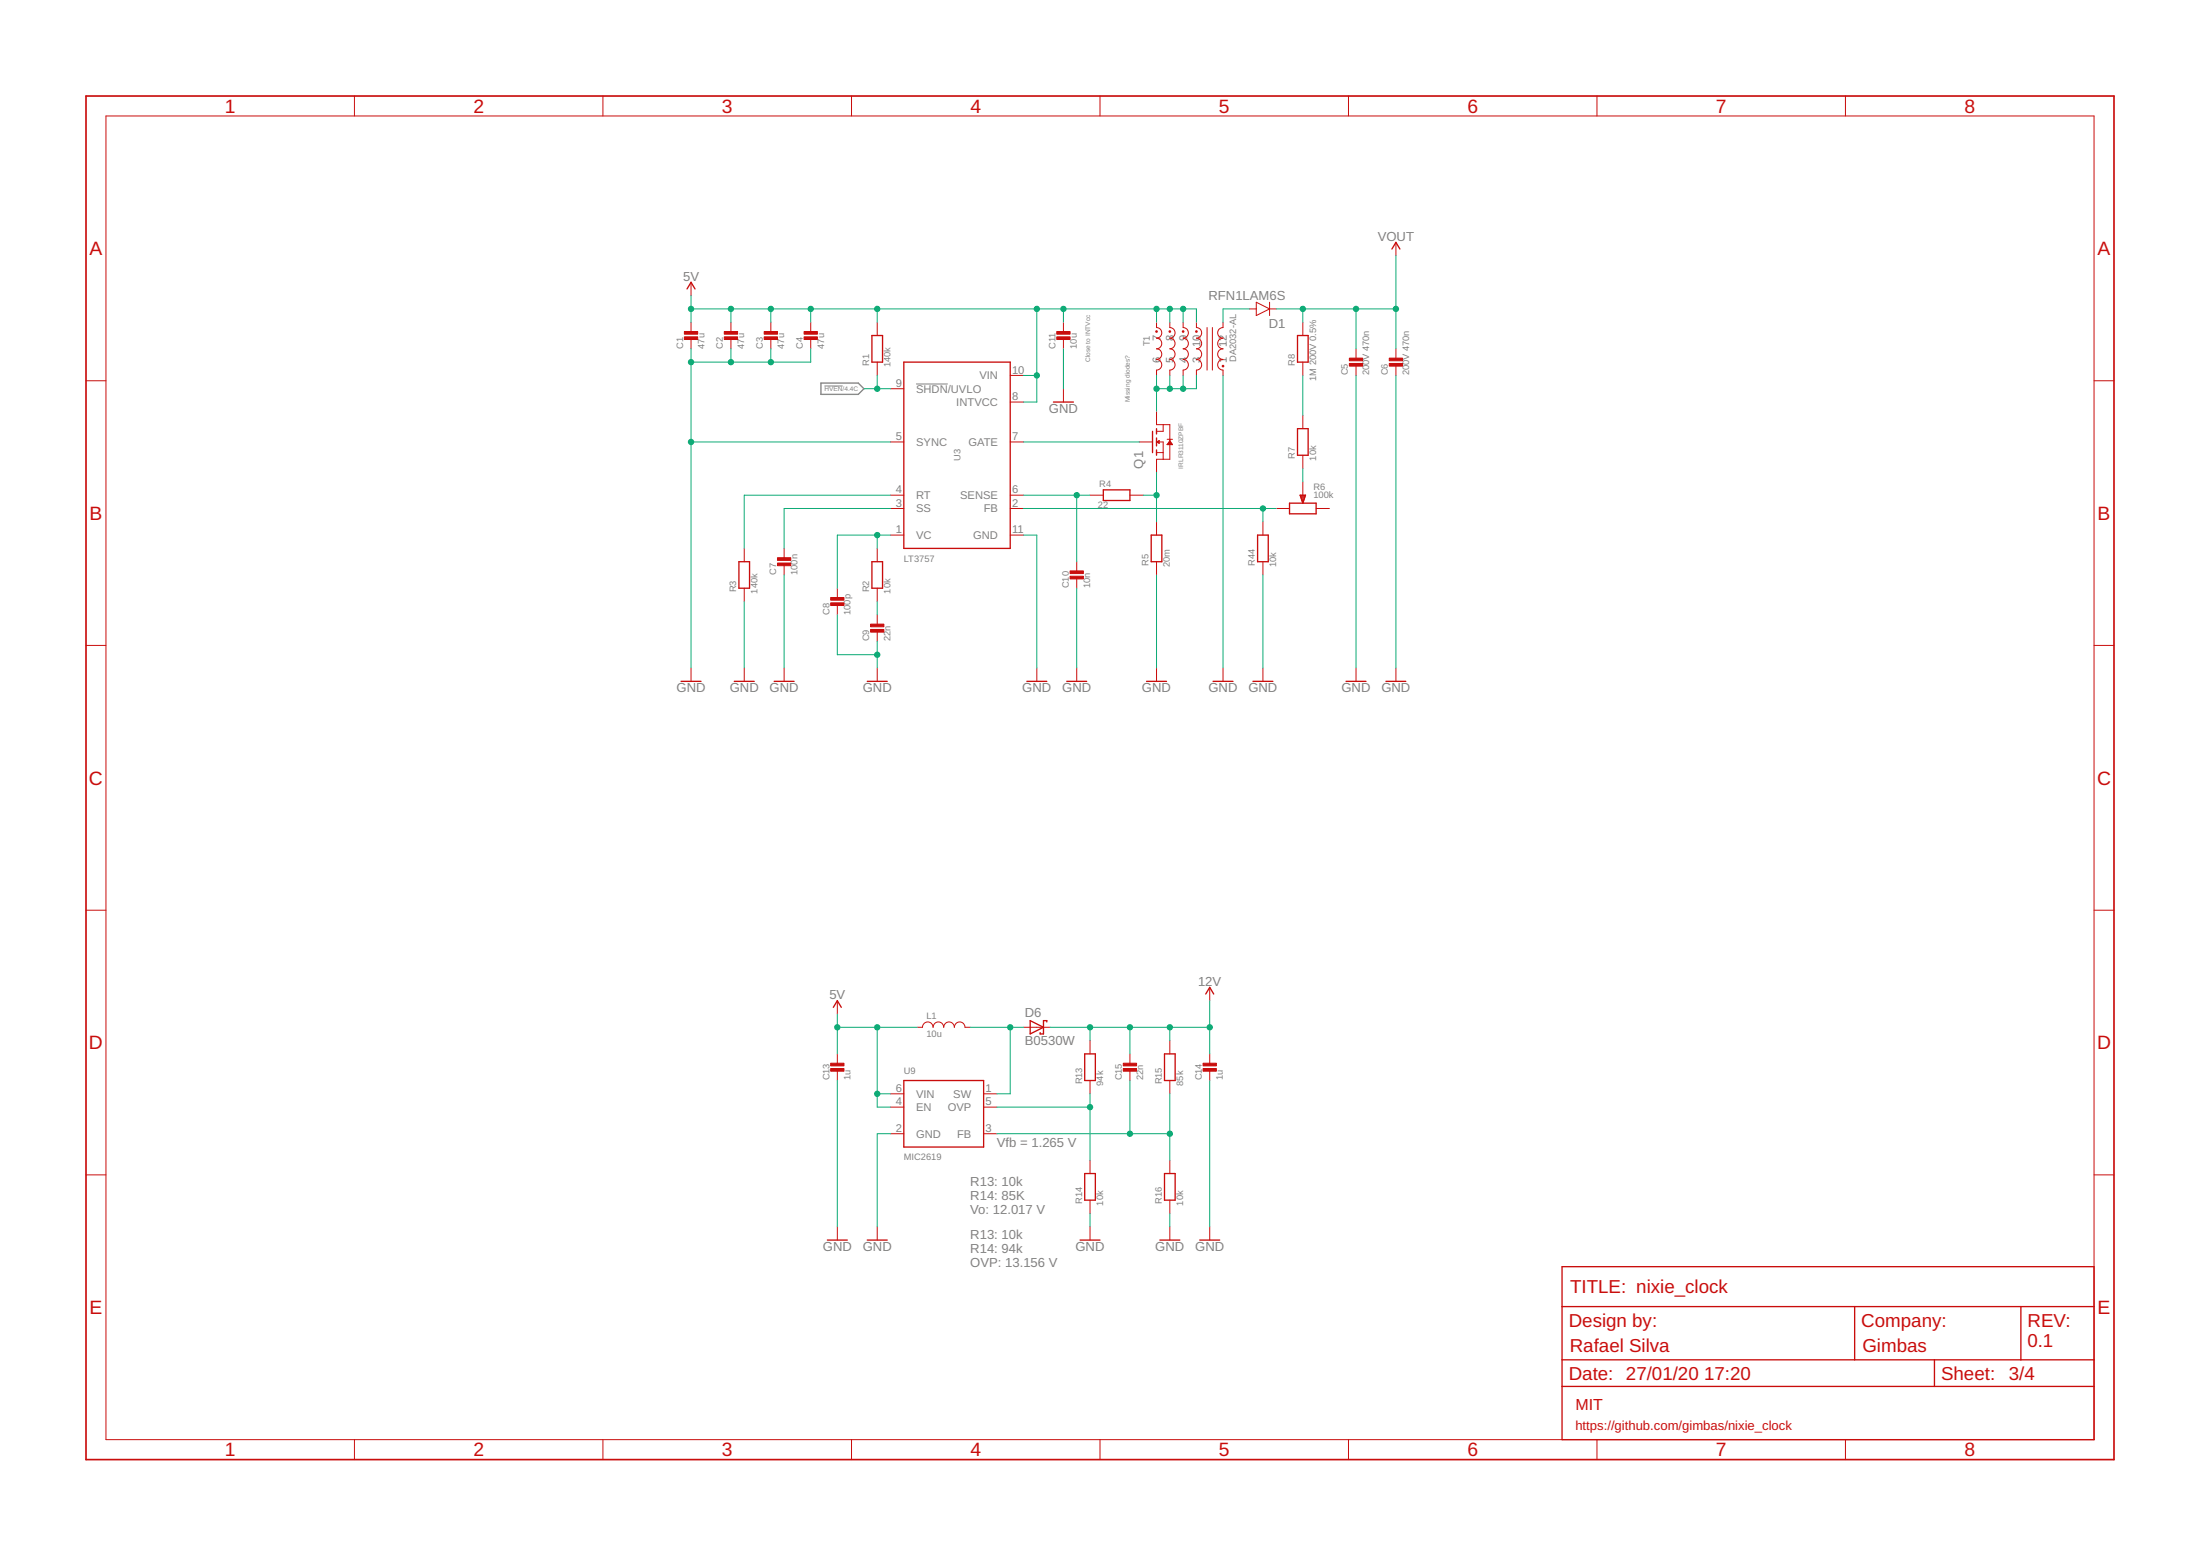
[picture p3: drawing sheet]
<svg xmlns="http://www.w3.org/2000/svg" width="420mm" height="297mm" viewBox="0 0 420 297" stroke-linecap="round" stroke-linejoin="round" font-family="sans-serif">
<path d="M157.5 73.7h3.4M174.9 73.3h6.1" fill="none" stroke="#808080" stroke-width=".19"/>
<path d="M156.8 73.1h7.1l1.1 1.1-1.1 1.1h-7.1z" fill="none" stroke="#808080" stroke-width=".25"/>
<g fill="none" stroke="#c90d0c" stroke-width=".19">
<path d="M67.7 18.3v3.8M115.1 18.3v3.8M162.6 18.3v3.8M210.1 18.3v3.8M257.5 18.3v3.8M305 18.3v3.8M352.4 18.3v3.8M20.2 22.1h379.7v252.7h-379.7zM132 53.9v2.5M238.7 59h1.2M239.9 57.7l2.6 1.3-2.6 1.2zM242.5 57.7v2.5"/>
<path d="M242.5 59h1.2M266.6 46.3v2.5M16.4 72.7h3.8M132 61.5v2M132 64.6v2M139.6 61.5v2M139.6 64.6v2M147.2 61.5v2M147.2 64.6v2M154.8 61.5v2M154.8 64.6v2M167.5 61.5v2.6"/>
<path d="M167.5 69.1v2.6M170.1 74.2h2.5M192.9 76.8h2.6M192.9 71.7h2.6M203.1 61.5v2M203.1 64.6v2M203.1 74.2v2.6M220.9 61.5v1a1.02 1.02 0 0 1 1 1 1.02 1.02 0 0 1-1 1.1 1.02 1.02 0 0 1 1 1 1.02 1.02 0 0 1-1 1 1.02 1.02 0 0 1 1 1 1.02 1.02 0 0 1-1 1 1.02 1.02 0 0 1 1 1 1.02 1.02 0 0 1-1 1.1v1M220.9 78.5v2.6h2.5v6.6h-2.5v2.5M223.4 61.5v1a1.02 1.02 0 0 1 1 1 1.02 1.02 0 0 1-1 1.1 1.02 1.02 0 0 1 1 1 1.02 1.02 0 0 1-1 1 1.02 1.02 0 0 1 1 1 1.02 1.02 0 0 1-1 1 1.02 1.02 0 0 1 1 1 1.02 1.02 0 0 1-1 1.1v1M226 61.5v1a1.02 1.02 0 0 1 1 1 1.02 1.02 0 0 1-1 1.1 1.02 1.02 0 0 1 1 1 1.02 1.02 0 0 1-1 1 1.02 1.02 0 0 1 1 1 1.02 1.02 0 0 1-1 1 1.02 1.02 0 0 1 1 1 1.02 1.02 0 0 1-1 1.1v1M228.5 61.5v1a1.02 1.02 0 0 1 1 1 1.02 1.02 0 0 1-1 1.1 1.02 1.02 0 0 1 1 1 1.02 1.02 0 0 1-1 1 1.02 1.02 0 0 1 1 1 1.02 1.02 0 0 1-1 1 1.02 1.02 0 0 1 1 1 1.02 1.02 0 0 1-1 1.1v1"/>
<path d="M230.5 62.5v8.2M231.5 62.5v8.2M233.6 61.5v1a1.02 1.02 0 0 0-1.1 1 1.02 1.02 0 0 0 1.1 1.1 1.02 1.02 0 0 0-1.1 1 1.02 1.02 0 0 0 1.1 1 1.02 1.02 0 0 0-1.1 1 1.02 1.02 0 0 0 1.1 1 1.02 1.02 0 0 0-1.1 1 1.02 1.02 0 0 0 1.1 1.1v1M248.8 61.5v2.6M248.8 69.1v2.6M248.8 79.3v2.5M259 66.6v2M259 69.6v2.1M266.6 66.6v2M266.6 69.6v2.1M399.9 72.7h3.8M170.1 84.4h2.5"/>
<path d="M170.1 94.5h2.5M170.1 97.1h2.5M192.9 84.4h2.6M192.9 94.5h2.6M192.9 97.1h2.6M208.2 94.5h2.5M215.8 94.5h2.5M217.6 84.4h2.5M220.9 99.6v2.6M220.9 86.4h1.2M221.1 84.4h1v3.3M221.1 84.4l.3 .2"/>
<path d="M221.4 84.1l-.5 .3 .5 .2M221.4 84.1v.5M221.4 84.1l-.3 .3M222.1 81.1v1.2h-1.2M222.9 84.9l.5-.8 .5 .8M222.9 84.9h1M222.9 83.9h1M223.4 84.4l-.2 .5M223.4 84.4l.3 .5M223.4 84.6h-.2l.7 .3M223.4 84.4l-.5 .5M223.4 84.4l.5 .5"/>
<path d="M223.7 84.6l-.8 .3M241.2 99.6v2.6M243.7 97.1h2.6M248.8 86.9v2.6M248.8 92v2.5M251.4 97.1h2.5M142.1 104.7v2.5M142.1 112.3v2.5M149.8 104.7v2M149.8 107.7v2M159.9 112.3v2M159.9 115.3v2.1"/>
<path d="M167.5 104.7v2.5M167.5 112.3v2.5M167.5 117.4v2M170.1 102.2h2.5M192.9 102.2h2.6M205.6 107.2v2M205.6 110.3v2M220.9 107.2v2.5M241.2 107.2v2.5M16.4 123.2h3.8M132 127.5v2.6M142.1 127.5v2.6"/>
<path d="M149.8 127.5v2.6M167.5 120.4v2M167.5 127.5v2.6M198 127.5v2.6M205.6 127.5v2.6M220.9 127.5v2.6M233.6 127.5v2.6M241.2 127.5v2.6M259 127.5v2.6M266.6 127.5v2.6M399.9 123.2h3.8M16.4 173.8h3.8"/>
<path d="M399.9 173.8h3.8M159.9 191v2.6M175.2 196.1h1a1.02 1.02 0 0 1 1-1 1.02 1.02 0 0 1 1 1 1.02 1.02 0 0 1 1-1 1.02 1.02 0 0 1 1 1 1.02 1.02 0 0 1 1.1-1 1.02 1.02 0 0 1 1 1 1.02 1.02 0 0 1 1-1 1.02 1.02 0 0 1 1 1h1M195.5 196.1h5.1M208.2 198.6v2.6M223.4 198.6v2.6M231 188.5v2.5M159.9 201.2v2M159.9 204.2v2.1M170.1 208.8h2.5M170.1 211.3h2.5M170.1 216.4h2.5"/>
<path d="M187.9 208.8h2.5M187.9 211.3h2.5M187.9 216.4h2.5M208.2 206.3v2.5M215.8 201.2v2M215.8 204.2v2.1M223.4 206.3v2.5M231 201.2v2M231 204.2v2.1M16.4 224.3h3.8M159.9 234.2v2.5M167.5 234.2v2.5"/>
<path d="M208.2 221.5v2.5M208.2 229.1v2.5M208.2 234.2v2.5M223.4 221.5v2.5M223.4 229.1v2.5M223.4 234.2v2.5M231 234.2v2.5M399.9 224.3h3.8M67.7 274.8v3.8M115.1 274.8v3.8M162.6 274.8v3.8M210.1 274.8v3.8"/>
<path d="M257.5 274.8v3.8M305 274.8v3.8M352.4 274.8v3.8"/>
</g>
<g fill="none" stroke="#c90d0c" stroke-width=".25">
<path d="M131.2 55.2l.8-1.3 .7 1.3M265.8 47.5l.8-1.2 .8 1.2M166.5 64.1h2.1v5h-2.1zM172.6 69.1h20.3v35.6h-20.3zM201.2 76.8h3.8M247.8 64.1h2v5h-2zM210.7 93.5h5.1v2h-5.1zM220.1 82.3v4.1M220.9 81.8v1M220.9 83.6v1.5M220.9 85.9v1M220.9 84.4h.2"/>
<path d="M246.3 96.1h5.1v2h-5.1zM247.8 81.8h2v5.1h-2zM248.3 94.5h1l-.5 1.6zM248.3 94.6h1M248.4 94.8h.8M248.5 95.1h.6M248.6 95.3h.5M248.6 95.5h.4M248.7 95.7h.2M248.8 95.9h.1M141.1 107.2h2.1v5.1h-2.1zM166.5 107.2h2.1v5.1h-2.1z"/>
<path d="M219.9 102.2h2v5h-2zM240.2 102.2h2v5h-2zM130.1 130.1h3.8M140.2 130.1h3.8M147.8 130.1h3.9M165.6 130.1h3.8M196.1 130.1h3.8M203.7 130.1h3.8M219 130.1h3.8M231.7 130.1h3.8M239.3 130.1h3.8M257.1 130.1h3.8"/>
<path d="M264.7 130.1h3.8M159.2 192.3l.7-1.3 .8 1.3M196.7 194.8l2.6 1.3-2.6 1.3zM199.9 195.1v-.3h-.6v2.6h-.7v-.3M230.3 189.8l.7-1.3 .8 1.3M172.6 206.3h15.3v12.7h-15.3zM207.2 201.2h2v5.1h-2zM222.4 201.2h2v5.1h-2zM158 236.7h3.8M165.6 236.7h3.8M206.3 236.7h3.8M207.2 224h2v5.1h-2z"/>
<path d="M221.5 236.7h3.8M222.4 224h2v5.1h-2zM229.1 236.7h3.8M298.3 249.4h101.6M298.3 241.8h101.6v33h-101.6zM298.3 259.6h101.6M354.2 249.4v10.2M369.4 259.6v5.1M386 249.4v10.2M298.3 264.7h101.6"/>
<circle cx="220.9" cy="63.3" r=".13"/>
<circle cx="223.4" cy="63.3" r=".13"/>
<circle cx="226" cy="63.3" r=".13"/>
<circle cx="228.5" cy="63.3" r=".13"/>
<circle cx="233.6" cy="69.9" r=".13"/>
</g>
<g fill="#c90d0c" stroke="#c90d0c" stroke-width=".19">
<path d="M130.7 64.3h2.5v.5h-2.5z"/>
<path d="M130.7 63.3h2.5v.5h-2.5z"/>
<path d="M138.3 64.3h2.6v.5h-2.6z"/>
<path d="M138.3 63.3h2.6v.5h-2.6z"/>
<path d="M145.9 64.3h2.6v.5h-2.6z"/>
<path d="M145.9 63.3h2.6v.5h-2.6z"/>
<path d="M153.6 64.3h2.5v.5h-2.5z"/>
<path d="M153.6 63.3h2.5v.5h-2.5z"/>
<path d="M257.7 69.4h2.5v.5h-2.5z"/>
<path d="M257.7 68.4h2.5v.5h-2.5z"/>
<path d="M265.3 69.4h2.6v.5h-2.6z"/>
<path d="M265.3 68.4h2.6v.5h-2.6z"/>
<path d="M148.5 107.5h2.5v.5h-2.5z"/>
<path d="M148.5 106.5h2.5v.5h-2.5z"/>
<path d="M158.6 115.1h2.6v.5h-2.6z"/>
<path d="M158.6 114.1h2.6v.5h-2.6z"/>
<path d="M166.3 120.2h2.5v.5h-2.5z"/>
<path d="M166.3 119.1h2.5v.6h-2.5z"/>
<path d="M204.4 110h2.5v.5h-2.5z"/>
<path d="M204.4 109h2.5v.5h-2.5z"/>
<path d="M201.8 64.3h2.6v.5h-2.6z"/>
<path d="M201.8 63.3h2.6v.5h-2.6z"/>
<path d="M158.6 204h2.6v.5h-2.6z"/>
<path d="M158.6 203h2.6v.5h-2.6z"/>
<path d="M229.8 204h2.5v.5h-2.5z"/>
<path d="M229.8 203h2.5v.5h-2.5z"/>
<path d="M214.5 204h2.6v.5h-2.6z"/>
<path d="M214.5 203h2.6v.5h-2.6z"/>
</g>
<path d="M16.4 18.3h387.3v260.3h-387.3z" fill="none" stroke="#c90d0c" stroke-width=".32"/>
<g fill="none" stroke="#0dab76" stroke-width=".19">
<path d="M132 56.4v5.1M132 59h96.5v2.5M139.6 59v2.5M147.2 59v2.5M154.8 59v2.5M167.5 59v2.5M198 59v17.8h-2.5M203.1 59v2.5M220.9 59v2.5M223.4 59v2.5M226 59v2.5M238.7 59h-5.1v2.5"/>
<path d="M243.7 59h22.9M248.8 59v2.5M259 59v7.6M266.6 48.8v17.8M132 66.6v60.9M139.6 66.6v2.5M147.2 66.6v2.5M154.8 66.6v2.5h-22.8M165 74.2h5.1M167.5 71.7v2.5M195.5 71.7h2.5M203.1 66.6v7.6"/>
<path d="M220.9 71.7v6.8M223.4 71.7v2.5M226 71.7v2.5M228.5 71.7v2.5h-7.6M233.6 71.7v55.8M248.8 71.7v7.6M259 71.7v55.8M266.6 71.7v55.8M132 84.4h38.1M170.1 97.1h-20.3v7.6M170.1 94.5h-28v10.2M195.5 84.4h22.1"/>
<path d="M195.5 94.5h12.7M195.5 97.1h48.2M205.6 94.5v12.7M218.3 94.5h2.6M220.9 90.2v9.4M241.2 97.1v2.5M248.8 89.5v2.5M142.1 114.8v12.7M149.8 109.7v17.8M159.9 117.4v7.6h7.6M167.5 102.2v2.5M167.5 114.8v2.6"/>
<path d="M170.1 102.2h-10.2v10.1M195.5 102.2h2.5v25.3M205.6 112.3v15.2M220.9 109.7v17.8M241.2 109.7v17.8M167.5 122.4v5.1M159.9 193.6v7.6M159.9 196.1h15.3M167.5 196.1v15.2h2.6M185.3 196.1h10.2M192.9 196.1v12.7h-2.5M200.6 196.1h30.4"/>
<path d="M208.2 196.1v2.5M215.8 196.1v5.1M223.4 196.1v2.5M231 191v10.2M159.9 206.3v27.9M167.5 208.8h2.6M170.1 216.4h-2.6v17.8M190.4 216.4h33M190.4 211.3h17.8M208.2 208.8v12.7M215.8 206.3v10.1M223.4 208.8v12.7"/>
<path d="M231 206.3v27.9M208.2 231.6v2.6M223.4 231.6v2.6"/>
</g>
<g fill="#0dab76" stroke="#0dab76" stroke-width=".19">
<circle cx="167.5" cy="74.2" r=".51"/>
<circle cx="167.5" cy="125" r=".51"/>
<circle cx="132" cy="69.1" r=".51"/>
<circle cx="139.6" cy="69.1" r=".51"/>
<circle cx="147.2" cy="69.1" r=".51"/>
<circle cx="132" cy="84.4" r=".51"/>
<circle cx="248.8" cy="59" r=".51"/>
<circle cx="259" cy="59" r=".51"/>
<circle cx="266.6" cy="59" r=".51"/>
<circle cx="205.6" cy="94.5" r=".51"/>
<circle cx="220.9" cy="74.2" r=".51"/>
<circle cx="223.4" cy="74.2" r=".51"/>
<circle cx="226" cy="74.2" r=".51"/>
<circle cx="220.9" cy="94.5" r=".51"/>
<circle cx="167.5" cy="102.2" r=".51"/>
<circle cx="154.8" cy="59" r=".51"/>
<circle cx="147.2" cy="59" r=".51"/>
<circle cx="139.6" cy="59" r=".51"/>
<circle cx="167.5" cy="59" r=".51"/>
<circle cx="198" cy="59" r=".51"/>
<circle cx="198" cy="71.7" r=".51"/>
<circle cx="203.1" cy="59" r=".51"/>
<circle cx="226" cy="59" r=".51"/>
<circle cx="223.4" cy="59" r=".51"/>
<circle cx="220.9" cy="59" r=".51"/>
<circle cx="132" cy="59" r=".51"/>
<circle cx="159.9" cy="196.1" r=".51"/>
<circle cx="167.5" cy="196.1" r=".51"/>
<circle cx="167.5" cy="208.8" r=".51"/>
<circle cx="208.2" cy="196.1" r=".51"/>
<circle cx="223.4" cy="196.1" r=".51"/>
<circle cx="231" cy="196.1" r=".51"/>
<circle cx="215.8" cy="196.1" r=".51"/>
<circle cx="192.9" cy="196.1" r=".51"/>
<circle cx="208.2" cy="211.3" r=".51"/>
<circle cx="223.4" cy="216.4" r=".51"/>
<circle cx="215.8" cy="216.4" r=".51"/>
<circle cx="241.2" cy="97.1" r=".51"/>
</g>
<g font-size="3.7" fill="#c90d0c">
<text x="42.9" y="21.5">1</text>
<text x="90.4" y="21.5">2</text>
<text x="137.9" y="21.5">3</text>
<text x="185.3" y="21.5">4</text>
<text x="232.8" y="21.5">5</text>
<text x="280.3" y="21.5">6</text>
<text x="327.7" y="21.5">7</text>
<text x="375.2" y="21.5">8</text>
<text x="17.1" y="48.7">A</text>
<text x="400.6" y="48.7">A</text>
<text x="17.1" y="99.2">B</text>
<text x="400.6" y="99.2">B</text>
<text x="17" y="149.8">C</text>
<text x="400.5" y="149.8">C</text>
<text x="17" y="200.3">D</text>
<text x="400.5" y="200.3">D</text>
<text x="17.1" y="250.9">E</text>
<text x="400.6" y="250.9">E</text>
<text x="42.9" y="278">1</text>
<text x="90.4" y="278">2</text>
<text x="137.9" y="278">3</text>
<text x="185.3" y="278">4</text>
<text x="232.8" y="278">5</text>
<text x="280.3" y="278">6</text>
<text x="327.7" y="278">7</text>
<text x="375.2" y="278">8</text>
</g>
<g font-size="3.6" fill="#c90d0c">
<text x="299.9" y="246.9">TITLE: nixie_clock</text>
<text x="299.6" y="253.2">Design by:</text>
<text x="355.5" y="253.2">Company:</text>
<text x="387.2" y="257.2">0.1</text>
<text x="387.2" y="253.2">REV:</text>
<text x="299.6" y="263.4">Date: 27/01/20</text>
<text x="299.8" y="258.1">Rafael Silva</text>
<text x="325.4" y="263.4">17:20</text>
<text x="355.7" y="258.1">Gimbas</text>
<text x="370.7" y="263.4">Sheet:</text>
<text x="383.7" y="263.4">3/4</text>
</g>
<text font-size="3" fill="#c90d0c" x="300.9" y="269.2">MIT</text>
<g font-size="2.5" fill="#808080">
<text x="263.1" y="46">VOUT</text>
<text x="130.5" y="53.6">5V</text>
<text x="230.8" y="57.3">RFN1LAM6S</text>
<text x="242.3" y="62.7">D1</text>
<text x="200.3" y="78.8">GND</text>
<text x="218.3" y="89.4" transform="rotate(-90 218.3 89.4)">Q1</text>
<text x="129.2" y="132.1">GND</text>
<text x="139.4" y="132.1">GND</text>
<text x="147" y="132.1">GND</text>
<text x="164.8" y="132.1">GND</text>
<text x="195.2" y="132.1">GND</text>
<text x="202.9" y="132.1">GND</text>
<text x="218.1" y="132.1">GND</text>
<text x="230.8" y="132.1">GND</text>
<text x="238.4" y="132.1">GND</text>
<text x="256.2" y="132.1">GND</text>
<text x="263.8" y="132.1">GND</text>
<text x="158.4" y="190.8">5V</text>
<text x="228.8" y="188.2">12V</text>
<text x="195.7" y="194.2">D6</text>
<text x="195.7" y="199.5">B0530W</text>
<text x="190.4" y="219">Vfb = 1.265 V</text>
<text x="185.3" y="226.3">R13: 10k</text>
<text x="185.3" y="229">R14: 85K</text>
<text x="185.3" y="231.7">Vo: 12.017 V</text>
<text x="157.1" y="238.8">GND</text>
<text x="164.8" y="238.8">GND</text>
<text x="185.3" y="236.5">R13: 10k</text>
<text x="185.3" y="239.1">R14: 94k</text>
<text x="205.4" y="238.8">GND</text>
<text x="220.6" y="238.8">GND</text>
<text x="228.3" y="238.8">GND</text>
<text x="185.3" y="241.8">OVP: 13.156 V</text>
</g>
<text font-size="2.5" fill="#c90d0c" x="300.9" y="273.1">https://github.com/gimbas/nixie_clock</text>
<g font-size="2.1" fill="#808080">
<text x="221.6" y="65" transform="rotate(-90 221.6 65)">7</text>
<text x="224.2" y="65" transform="rotate(-90 224.2 65)">8</text>
<text x="226.7" y="65" transform="rotate(-90 226.7 65)">9</text>
<text x="193.3" y="71.3">10</text>
<text x="221.6" y="69.3" transform="rotate(-90 221.6 69.3)">6</text>
<text x="224.2" y="69.3" transform="rotate(-90 224.2 69.3)">5</text>
<text x="226.7" y="69.3" transform="rotate(-90 226.7 69.3)">4</text>
<text x="229.3" y="69.3" transform="rotate(-90 229.3 69.3)">3</text>
<text x="229.3" y="66.2" transform="rotate(-90 229.3 66.2)">10</text>
<text x="234.3" y="69.3" transform="rotate(-90 234.3 69.3)">1</text>
<text x="234.3" y="66.2" transform="rotate(-90 234.3 66.2)">12</text>
<text x="171.1" y="73.9">9</text>
<text x="175" y="75">SHDN/UVLO</text>
<text x="182.6" y="77.5">INTVCC</text>
<text x="187" y="72.4">VIN</text>
<text x="193.3" y="76.4">8</text>
<text x="171.1" y="84">5</text>
<text x="175" y="85.1">SYNC</text>
<text x="184.9" y="85.1">GATE</text>
<text x="193.3" y="84">7</text>
<text x="171.1" y="94.2">4</text>
<text x="175" y="95.3">RT</text>
<text x="183.4" y="95.3">SENSE</text>
<text x="193.3" y="94.2">6</text>
<text x="171.1" y="96.7">3</text>
<text x="171.1" y="101.8">1</text>
<text x="175" y="97.8">SS</text>
<text x="187.9" y="97.8">FB</text>
<text x="193.3" y="101.8">11</text>
<text x="193.3" y="96.7">2</text>
<text x="175" y="102.9">VC</text>
<text x="185.9" y="102.9">GND</text>
<text x="171.1" y="208.4">6</text>
<text x="175" y="209.6">VIN</text>
<text x="182.1" y="209.6">SW</text>
<text x="188.2" y="208.4">1</text>
<text x="171.1" y="211">4</text>
<text x="175" y="212.1">EN</text>
<text x="181" y="212.1">OVP</text>
<text x="188.2" y="211">5</text>
<text x="171.1" y="216.1">2</text>
<text x="175" y="217.2">GND</text>
<text x="182.8" y="217.2">FB</text>
<text x="188.2" y="216.1">3</text>
</g>
<g font-size="1.8" fill="#808080">
<text x="130.5" y="66.6" transform="rotate(-90 130.5 66.6)">C1</text>
<text x="134.5" y="66.6" transform="rotate(-90 134.5 66.6)">47u</text>
<text x="138.1" y="66.6" transform="rotate(-90 138.1 66.6)">C2</text>
<text x="142.1" y="66.6" transform="rotate(-90 142.1 66.6)">47u</text>
<text x="145.7" y="66.6" transform="rotate(-90 145.7 66.6)">C3</text>
<text x="149.8" y="66.6" transform="rotate(-90 149.8 66.6)">47u</text>
<text x="153.3" y="66.6" transform="rotate(-90 153.3 66.6)">C4</text>
<text x="157.4" y="66.6" transform="rotate(-90 157.4 66.6)">47u</text>
<text x="166" y="69.9" transform="rotate(-90 166 69.9)">R1</text>
<text x="170.1" y="70.1" transform="rotate(-90 170.1 70.1)">140k</text>
<text x="201.6" y="66.6" transform="rotate(-90 201.6 66.6)">C11</text>
<text x="205.6" y="66.6" transform="rotate(-90 205.6 66.6)">10u</text>
<text x="219.6" y="66.1" transform="rotate(-90 219.6 66.1)">T1</text>
<text x="236.1" y="69.1" transform="rotate(-90 236.1 69.1)">DA2032-AL</text>
<text x="247.3" y="69.9" transform="rotate(-90 247.3 69.9)">R8</text>
<text x="257.4" y="71.7" transform="rotate(-90 257.4 71.7)">C5</text>
<text x="261.5" y="71.7" transform="rotate(-90 261.5 71.7)">200V 470n</text>
<text x="265.1" y="71.7" transform="rotate(-90 265.1 71.7)">C6</text>
<text x="269.1" y="71.7" transform="rotate(-90 269.1 71.7)">200V 470n</text>
<text x="251.3" y="72.7" transform="rotate(-90 251.3 72.7)">1M 200V 0.5%</text>
<text x="183.4" y="88" transform="rotate(-90 183.4 88)">U3</text>
<text x="247.3" y="87.7" transform="rotate(-90 247.3 87.7)">R7</text>
<text x="251.3" y="87.9" transform="rotate(-90 251.3 87.9)">10k</text>
<text x="209.9" y="93">R4</text>
<text x="250.8" y="95">100k</text>
<text x="250.8" y="93.5">R6</text>
<text x="209.7" y="97.1">22</text>
<text x="172.6" y="107.2">LT3757</text>
<text x="219.3" y="108" transform="rotate(-90 219.3 108)">R5</text>
<text x="239.7" y="108" transform="rotate(-90 239.7 108)">R44</text>
<text x="140.6" y="113.1" transform="rotate(-90 140.6 113.1)">R3</text>
<text x="144.7" y="113.3" transform="rotate(-90 144.7 113.3)">140k</text>
<text x="148.2" y="109.8" transform="rotate(-90 148.2 109.8)">C7</text>
<text x="152.3" y="109.8" transform="rotate(-90 152.3 109.8)">100n</text>
<text x="166" y="113.1" transform="rotate(-90 166 113.1)">R2</text>
<text x="170.1" y="113.3" transform="rotate(-90 170.1 113.3)">10k</text>
<text x="204.1" y="112.3" transform="rotate(-90 204.1 112.3)">C10</text>
<text x="208.2" y="112.3" transform="rotate(-90 208.2 112.3)">10n</text>
<text x="223.4" y="108.2" transform="rotate(-90 223.4 108.2)">20m</text>
<text x="243.7" y="108.2" transform="rotate(-90 243.7 108.2)">10k</text>
<text x="158.4" y="117.4" transform="rotate(-90 158.4 117.4)">C8</text>
<text x="162.5" y="117.4" transform="rotate(-90 162.5 117.4)">100p</text>
<text x="166" y="122.5" transform="rotate(-90 166 122.5)">C9</text>
<text x="170.1" y="122.5" transform="rotate(-90 170.1 122.5)">22n</text>
<text x="176.9" y="197.9">10u</text>
<text x="176.9" y="194.6">L1</text>
<text x="158.4" y="206.3" transform="rotate(-90 158.4 206.3)">C13</text>
<text x="162.5" y="206.3" transform="rotate(-90 162.5 206.3)">1u</text>
<text x="172.6" y="205">U9</text>
<text x="206.6" y="207" transform="rotate(-90 206.6 207)">R13</text>
<text x="210.7" y="207.3" transform="rotate(-90 210.7 207.3)">94k</text>
<text x="214.3" y="206.3" transform="rotate(-90 214.3 206.3)">C15</text>
<text x="218.3" y="206.3" transform="rotate(-90 218.3 206.3)">22n</text>
<text x="221.9" y="207" transform="rotate(-90 221.9 207)">R15</text>
<text x="225.9" y="207.3" transform="rotate(-90 225.9 207.3)">85k</text>
<text x="229.5" y="206.3" transform="rotate(-90 229.5 206.3)">C14</text>
<text x="233.6" y="206.3" transform="rotate(-90 233.6 206.3)">1u</text>
<text x="172.6" y="221.5">MIC2619</text>
<text x="206.6" y="229.9" transform="rotate(-90 206.6 229.9)">R14</text>
<text x="210.7" y="230.1" transform="rotate(-90 210.7 230.1)">10k</text>
<text x="221.9" y="229.9" transform="rotate(-90 221.9 229.9)">R16</text>
<text x="225.9" y="230.1" transform="rotate(-90 225.9 230.1)">10k</text>
</g>
<g font-size="1.2" fill="#808080">
<text x="208.2" y="69.1" transform="rotate(-90 208.2 69.1)">Close to INTVcc</text>
<text x="157.5" y="74.7">HVEN/4.4C</text>
<text x="215.8" y="76.7" transform="rotate(-90 215.8 76.7)">Missing diodes?</text>
<text x="225.9" y="89.4" transform="rotate(-90 225.9 89.4)">IRLR3110ZPBF</text>
</g>
</svg>
